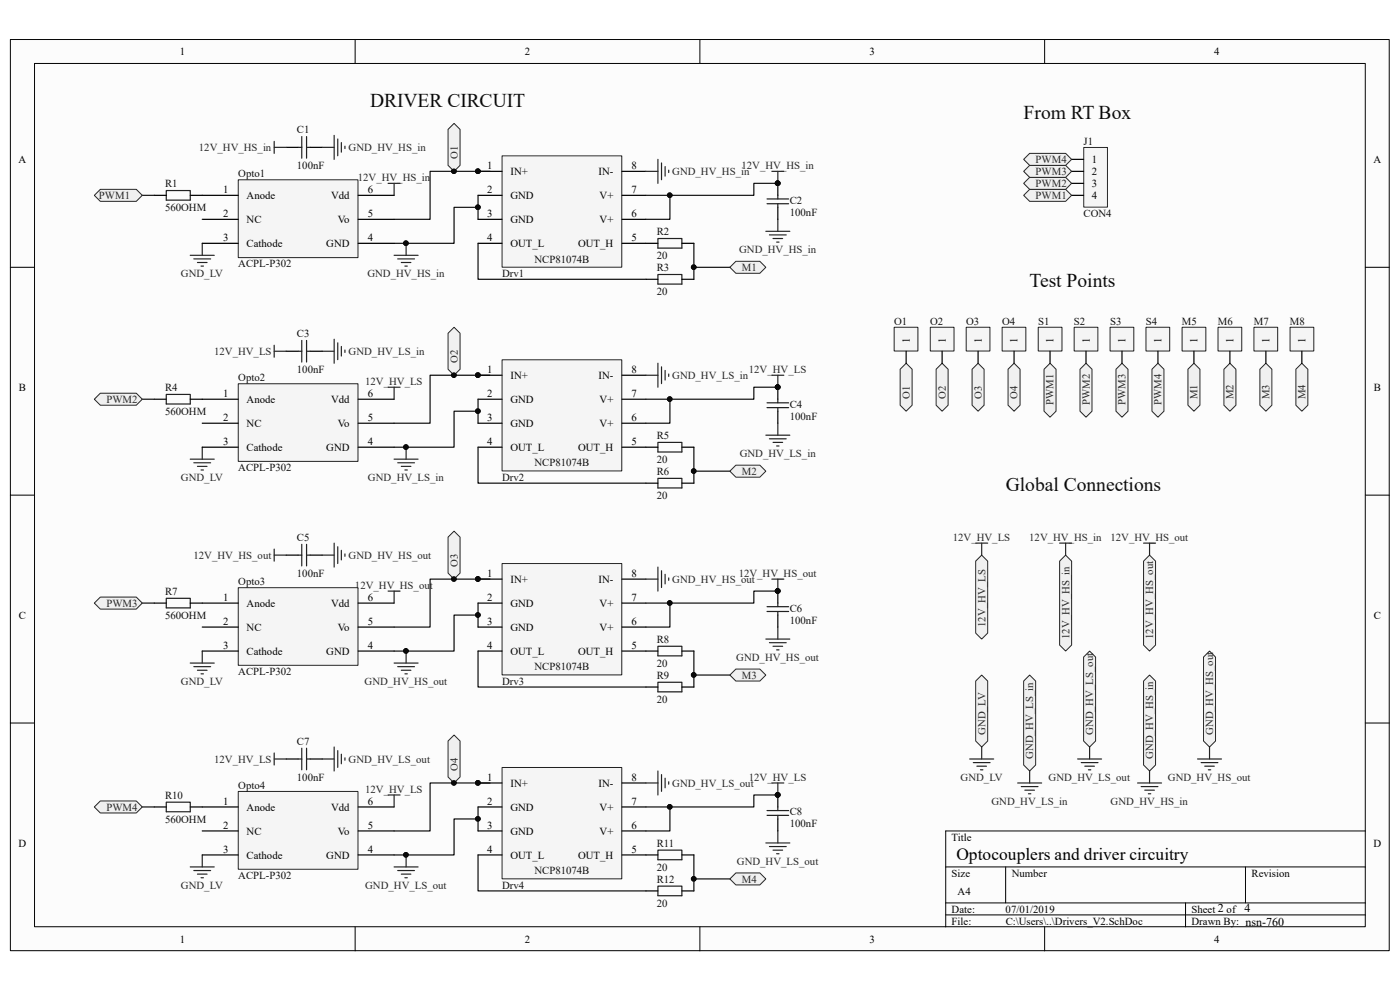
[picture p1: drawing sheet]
<svg xmlns="http://www.w3.org/2000/svg" width="297mm" height="210mm" viewBox="0 0 297 210" stroke-linecap="round" stroke-linejoin="round" font-family="sans-serif">
<path d="M2.2 8.4h292.5v193.3h-292.5z" fill="#fcfcfc"/>
<path d="M2.2 8.4h292.5v193.3h-292.5z" fill="none" stroke="#000" stroke-width=".21"/>
<path d="M7.4 13.5h282.2v183.1h-282.2z" fill="#fcfcfc"/>
<g fill="none" stroke="#000" stroke-width=".21">
<path d="M7.3 13.5h282.3v183.1h-282.3zM75.3 8.4v5.1M148.5 8.4v5.1M221.6 8.4v5.1M2.2 56.7h5.1M289.7 56.7h5.1M2.2 105h5.1M289.7 105h5.1M2.2 153.4h5.1M289.7 153.4h5.1M289.7 176.3h-89.1v20.3M75.3 196.6v5.1"/>
<path d="M148.5 196.6v5.1M200.6 183.9h89.1M200.6 191.5h89.1M200.6 194.1h89.1M213.4 183.9v7.6M221.6 196.6v5.1M251.5 191.5v5.1M264.2 183.9v7.6"/>
</g>
<path d="M106.6 33.1h25.3v23.6h-25.3z" fill="#f5f5f5"/>
<path d="M106.5 33.1h25.4v23.6h-25.4z" fill="none" stroke="#262626" stroke-width=".21"/>
<path d="M101.4 36.4h5.1M131.9 36.4h5.1M101.4 41.4h5.1M101.4 46.5h5.1M101.4 51.6h5.1M131.9 41.4h5.1M131.9 46.5h5.1M131.9 51.6h7.7M144.7 51.6h2.5" fill="none" stroke="#000" stroke-width=".25"/>
<g fill="#0e0e0e" stroke="#0e0e0e" stroke-width=".21">
<circle cx="101.4" cy="36.3" r=".49"/>
<circle cx="86.1" cy="51.6" r=".49"/>
<circle cx="142.1" cy="41.4" r=".49"/>
<circle cx="165" cy="38.9" r=".49"/>
<circle cx="147.2" cy="56.7" r=".49"/>
</g>
<path d="M82.3 38.9h2.6M83.6 38.9v2.5M83.6 54.2h5.1M84.4 54.9h3.5M85.1 55.7h2.1M85.9 56.4h.5M86.2 51.6v2.6" fill="none" stroke="#262626" stroke-width=".25"/>
<path d="M165 38.9h-5.1v2.5h-17.8M137 41.4h5.1v5.1h-5.1M147.2 56.7h7.6" fill="none" stroke="#0e0e0e" stroke-width=".25"/>
<path d="M139.6 50.6h5.1v2h-5.1z" fill="none" stroke="#1c1c1c" stroke-width=".25"/>
<path d="M154.8 56.7l1.3-1.3h5.1l1.3 1.3-1.3 1.3h-5.1z" fill-rule="evenodd" fill="#f0f0f0" stroke="#262626" stroke-width=".21"/>
<path d="M63.3 31.3h.7M64 29v4.6M65 31.3h.8M65 29v4.6M35.3 40.4h5.1v2.1h-5.1z" fill="none" stroke="#1c1c1c" stroke-width=".25"/>
<path d="M60.7 31.3h2.6M65.8 31.3h2.5M32.7 41.4h2.6M40.4 41.4h2.5" fill="none" stroke="#000" stroke-width=".25"/>
<g fill="none" stroke="#262626" stroke-width=".25">
<path d="M58.2 30v2.5M58.2 31.3h2.5M68.3 31.3h2.6M70.9 28.7v5.1M71.7 29.5v3.5M72.4 30.2v2.1M73.2 31v.5M137 36.4h2.6M139.6 33.8v5.1M140.3 34.6v3.5M141.1 35.3v2.1M141.9 36.1v.5"/>
<path d="M163.7 36.4h2.6M165 36.4v2.5M40.4 54.2h5.1M41.1 54.9h3.6M41.9 55.7h2M42.7 56.4h.5M42.9 51.6v2.6M162.5 49.1h5.1M163.2 49.8h3.6M164 50.6h2M164.8 51.4h.5M165 46.5v2.6"/>
</g>
<g fill="#0e0e0e" stroke="#0e0e0e" stroke-width=".21">
<circle cx="165" cy="38.9" r=".49"/>
<circle cx="96.3" cy="36.3" r=".49"/>
<circle cx="101.4" cy="36.3" r=".49"/>
<circle cx="147.2" cy="56.7" r=".49"/>
<circle cx="101.4" cy="44" r=".49"/>
<circle cx="86.1" cy="51.6" r=".49"/>
</g>
<path d="M104 36.4h-12.8v10.1h-7.6M30.2 41.4h2.5M101.4 51.6v7.6h35.6M101.4 41.4v2.6h-5.1v7.6h-12.7M101.4 44v2.5M147.2 51.6v7.6" fill="none" stroke="#0e0e0e" stroke-width=".25"/>
<path d="M106.6 76.4h25.3v23.5h-25.3z" fill="#f5f5f5"/>
<path d="M106.5 76.3h25.4v23.6h-25.4z" fill="none" stroke="#262626" stroke-width=".21"/>
<path d="M101.4 79.6h5.1M131.9 79.6h5.1M101.4 84.7h5.1M101.4 89.8h5.1M101.4 94.9h5.1M131.9 84.7h5.1M131.9 89.8h5.1M131.9 94.9h5.1" fill="none" stroke="#000" stroke-width=".25"/>
<g fill="#0e0e0e" stroke="#0e0e0e" stroke-width=".21">
<circle cx="101.4" cy="79.6" r=".49"/>
<circle cx="86.1" cy="94.8" r=".49"/>
<circle cx="142.1" cy="84.7" r=".49"/>
<circle cx="165" cy="82.1" r=".49"/>
<circle cx="147.2" cy="99.9" r=".49"/>
</g>
<path d="M82.3 82.1h2.6M83.6 82.1v2.6M83.6 97.4h5.1M84.4 98.2h3.5M85.1 98.9h2.1M85.9 99.7h.5M86.2 94.9v2.5" fill="none" stroke="#262626" stroke-width=".25"/>
<path d="M137 84.7h5.1v5.1h-5.1M147.2 100h7.6M165 82.1h-5.1v2.6h-17.8" fill="none" stroke="#0e0e0e" stroke-width=".25"/>
<path d="M154.8 100l1.3-1.3h5.1l1.3 1.3-1.3 1.2h-5.1z" fill-rule="evenodd" fill="#f0f0f0" stroke="#262626" stroke-width=".21"/>
<g fill="none" stroke="#262626" stroke-width=".25">
<path d="M58.2 73.2v2.6M58.2 74.5h2.5M68.3 74.5h2.6M70.9 72v5.1M71.7 72.7v3.6M72.4 73.5v2M73.2 74.3v.5M137 79.6h2.6M139.6 77.1v5M140.3 77.8v3.6M141.1 78.6v2M141.9 79.3v.6"/>
<path d="M163.7 79.6h2.6M165 79.6v2.5M40.4 97.4h5.1M41.1 98.2h3.6M41.9 98.9h2M42.7 99.7h.5M42.9 94.9v2.5M162.5 92.3h5.1M163.2 93.1h3.6M164 93.8h2M164.8 94.6h.5M165 89.8v2.5"/>
</g>
<g fill="#0e0e0e" stroke="#0e0e0e" stroke-width=".21">
<circle cx="165" cy="82.1" r=".49"/>
<circle cx="96.3" cy="79.6" r=".49"/>
<circle cx="101.4" cy="79.6" r=".49"/>
<circle cx="147.2" cy="99.9" r=".49"/>
</g>
<path d="M104 79.6h-12.8v10.2h-7.6M30.2 84.7h2.5M101.4 94.9v7.6h35.6M147.2 94.9v7.6" fill="none" stroke="#0e0e0e" stroke-width=".25"/>
<path d="M21.3 83.4h7.6l1.3 1.3-1.3 1.3h-7.6l-1.3-1.3z" fill-rule="evenodd" fill="#f0f0f0" stroke="#262626" stroke-width=".21"/>
<path d="M101.4 84.7v2.5h-5.1v7.7h-12.7M101.4 87.2v2.6" fill="none" stroke="#0e0e0e" stroke-width=".25"/>
<g fill="#0e0e0e" stroke="#0e0e0e" stroke-width=".21">
<circle cx="101.4" cy="87.2" r=".49"/>
<circle cx="86.1" cy="94.8" r=".49"/>
</g>
<path d="M106.6 119.6h25.3v23.6h-25.3z" fill="#f5f5f5"/>
<path d="M106.5 119.5h25.4v23.7h-25.4z" fill="none" stroke="#262626" stroke-width=".21"/>
<path d="M101.4 122.9h5.1M101.4 127.9h5.1M101.4 133h5.1M101.4 138.1h5.1M131.9 122.9h5.1M131.9 127.9h5.1M131.9 133h5.1M131.9 138.1h5.1" fill="none" stroke="#000" stroke-width=".25"/>
<g fill="#0e0e0e" stroke="#0e0e0e" stroke-width=".21">
<circle cx="101.4" cy="122.8" r=".49"/>
<circle cx="86.1" cy="138.1" r=".49"/>
<circle cx="142.1" cy="127.9" r=".49"/>
<circle cx="165" cy="125.4" r=".49"/>
<circle cx="147.2" cy="143.2" r=".49"/>
</g>
<path d="M82.3 125.4h2.6M83.6 125.4v2.5M86.2 138.1v2.6M83.6 140.7h5.1M84.4 141.4h3.5M85.1 142.2h2.1M85.9 142.9h.5" fill="none" stroke="#262626" stroke-width=".25"/>
<path d="M137 127.9h5.1v5.1h-5.1M165 125.4h-5.1v2.5h-17.8M147.2 143.2h7.6" fill="none" stroke="#0e0e0e" stroke-width=".25"/>
<path d="M154.8 143.2l1.3-1.3h5.1l1.3 1.3-1.3 1.3h-5.1z" fill-rule="evenodd" fill="#f0f0f0" stroke="#262626" stroke-width=".21"/>
<g fill="none" stroke="#262626" stroke-width=".25">
<path d="M58.2 116.5v2.5M58.2 117.8h2.5M68.3 117.8h2.6M70.9 115.2v5.1M71.7 116v3.5M72.4 116.7v2.1M73.2 117.5v.5M42.9 138.1v2.6M137 122.9h2.6M139.6 120.3v5.1M140.3 121.1v3.5M141.1 121.8v2.1"/>
<path d="M141.9 122.6v.5M162.5 135.6h5.1M163.2 136.3h3.6M163.7 122.9h2.6M164 137.1h2M164.8 137.9h.5M165 122.9v2.5M165 133v2.6M40.4 140.7h5.1M41.1 141.4h3.6M41.9 142.2h2M42.7 142.9h.5"/>
</g>
<g fill="#0e0e0e" stroke="#0e0e0e" stroke-width=".21">
<circle cx="165" cy="125.4" r=".49"/>
<circle cx="96.3" cy="122.8" r=".49"/>
<circle cx="101.4" cy="122.8" r=".49"/>
<circle cx="147.2" cy="143.2" r=".49"/>
</g>
<path d="M30.2 127.9h2.5M101.4 138.1v7.6h35.6M104 122.9h-12.8v10.1h-7.6M147.2 138.1v7.6" fill="none" stroke="#0e0e0e" stroke-width=".25"/>
<path d="M21.3 126.7h7.6l1.3 1.2-1.3 1.3h-7.6l-1.3-1.3z" fill-rule="evenodd" fill="#f0f0f0" stroke="#262626" stroke-width=".21"/>
<path d="M101.4 127.9v2.6h-5.1v7.6h-12.7M101.4 130.5v2.5" fill="none" stroke="#0e0e0e" stroke-width=".25"/>
<g fill="#0e0e0e" stroke="#0e0e0e" stroke-width=".21">
<circle cx="101.4" cy="130.5" r=".49"/>
<circle cx="86.1" cy="138.1" r=".49"/>
</g>
<path d="M106.6 162.9h25.3v23.5h-25.3z" fill="#f5f5f5"/>
<path d="M106.5 162.8h25.4v23.6h-25.4z" fill="none" stroke="#262626" stroke-width=".21"/>
<path d="M101.4 166.1h5.1M101.4 171.2h5.1M101.4 176.3h5.1M131.9 166.1h5.1M131.9 171.2h5.1M131.9 176.3h5.1M101.4 181.4h5.1M131.9 181.4h5.1" fill="none" stroke="#000" stroke-width=".25"/>
<g fill="#0e0e0e" stroke="#0e0e0e" stroke-width=".21">
<circle cx="101.4" cy="166.1" r=".49"/>
<circle cx="86.1" cy="181.3" r=".49"/>
<circle cx="142.1" cy="171.2" r=".49"/>
<circle cx="165" cy="168.6" r=".49"/>
<circle cx="147.2" cy="186.4" r=".49"/>
</g>
<path d="M82.3 168.6h2.6M83.6 168.6v2.6M83.6 183.9h5.1M84.4 184.7h3.5M85.1 185.4h2.1M85.9 186.2h.5M86.2 181.4v2.5" fill="none" stroke="#262626" stroke-width=".25"/>
<path d="M137 171.2h5.1v5.1h-5.1M165 168.6h-5.1v2.6h-17.8M147.2 186.5h7.6" fill="none" stroke="#0e0e0e" stroke-width=".25"/>
<path d="M154.8 186.5l1.3-1.3h5.1l1.3 1.3-1.3 1.2h-5.1z" fill-rule="evenodd" fill="#f0f0f0" stroke="#262626" stroke-width=".21"/>
<g fill="none" stroke="#262626" stroke-width=".25">
<path d="M58.2 159.7v2.6M70.9 158.5v5.1M71.7 159.2v3.6M72.4 160v2M58.2 161h2.5M68.3 161h2.6M73.2 160.8v.5M137 166.1h2.6M139.6 163.6v5M140.3 164.3v3.6M141.1 165.1v2M141.9 165.8v.6"/>
<path d="M162.5 178.8h5.1M163.2 179.6h3.6M163.7 166.1h2.6M165 166.1v2.5M165 176.3v2.5M40.4 183.9h5.1M41.1 184.7h3.6M41.9 185.4h2M42.7 186.2h.5M42.9 181.4v2.5M164 180.3h2M164.8 181.1h.5"/>
</g>
<g fill="#0e0e0e" stroke="#0e0e0e" stroke-width=".21">
<circle cx="165" cy="168.6" r=".49"/>
<circle cx="96.3" cy="166.1" r=".49"/>
<circle cx="101.4" cy="166.1" r=".49"/>
<circle cx="147.2" cy="186.4" r=".49"/>
</g>
<path d="M30.2 171.2h2.5M104 166.1h-12.8v10.2h-7.6M101.4 181.4v7.6h35.6M147.2 181.4v7.6" fill="none" stroke="#0e0e0e" stroke-width=".25"/>
<path d="M20 171.2l1.3-1.3h7.6l1.3 1.3-1.3 1.3h-7.6z" fill-rule="evenodd" fill="#f0f0f0" stroke="#262626" stroke-width=".21"/>
<g fill="none" stroke="#262626" stroke-width=".25">
<path d="M208.3 158.5v2.5M231.2 158.5v2.5M256.6 158.5v2.5M205.7 161h5.1M206.5 161.8h3.5M207.2 162.5h2.1M208 163.3h.5M215.9 166.1h5.1M216.7 166.9h3.5M217.4 167.6h2.1M218.2 168.4h.5M218.4 163.6v2.5"/>
<path d="M228.6 161h5.1M229.4 161.8h3.5M230.1 162.5h2.1M230.9 163.3h.5M241.3 166.1h5.1M242.1 166.9h3.6M242.9 167.6h2M243.6 168.4h.5M243.9 163.6v2.5M254.1 161h5M254.8 161.8h3.6M255.6 162.5h2"/>
<path d="M256.3 163.3h.6"/>
</g>
<g fill="#f0f0f0" stroke="#262626" stroke-width=".21">
<path d="M207 144.5l1.3-1.3 1.2 1.3v12.7l-1.2 1.3-1.3-1.3z" fill-rule="evenodd"/>
<path d="M217.2 144.5l1.2-1.3 1.3 1.3v17.8l-1.3 1.3-1.2-1.3z" fill-rule="evenodd"/>
<path d="M229.9 139.4l1.3-1.3 1.2 1.3v17.8l-1.2 1.3-1.3-1.3z" fill-rule="evenodd"/>
<path d="M242.6 144.5l1.3-1.3 1.3 1.3v17.8l-1.3 1.3-1.3-1.3z" fill-rule="evenodd"/>
<path d="M255.3 139.4l1.3-1.3 1.3 1.3v17.8l-1.3 1.3-1.3-1.3z" fill-rule="evenodd"/>
</g>
<path d="M207 115.2h2.5M208.3 115.2v2.6M224.8 115.2h2.5M226.1 115.2v2.6M242.6 115.2h2.6M243.9 115.2v2.6" fill="none" stroke="#262626" stroke-width=".25"/>
<g fill="#f0f0f0" stroke="#262626" stroke-width=".21">
<path d="M207 119l1.3-1.2 1.2 1.2v15.3l-1.2 1.3-1.3-1.3z" fill-rule="evenodd"/>
<path d="M224.8 119l1.3-1.2 1.2 1.2v17.8l-1.2 1.3-1.3-1.3z" fill-rule="evenodd"/>
<path d="M242.6 119l1.3-1.2 1.3 1.2v17.8l-1.3 1.3-1.3-1.3z" fill-rule="evenodd"/>
<path d="M221.5 78.3l1.3-1.2 1.2 1.2v8.9l-1.2 1.3-1.3-1.3z" fill-rule="evenodd"/>
<path d="M229.1 78.3l1.3-1.2 1.3 1.2v8.9l-1.3 1.3-1.3-1.3z" fill-rule="evenodd"/>
<path d="M236.8 78.3l1.2-1.2 1.3 1.2v8.9l-1.3 1.3-1.2-1.3z" fill-rule="evenodd"/>
<path d="M245.7 77.1l1.2 1.2v8.9l-1.2 1.3-1.3-1.3v-8.9z" fill-rule="evenodd"/>
<path d="M253.3 77.1l1.3 1.2v7.7l-1.3 1.2-1.3-1.2v-7.7z" fill-rule="evenodd"/>
<path d="M260.9 77.1l1.3 1.2v7.7l-1.3 1.2-1.2-1.2v-7.7z" fill-rule="evenodd"/>
<path d="M267.3 78.3l1.3-1.2 1.2 1.2v7.7l-1.2 1.2-1.3-1.2z" fill-rule="evenodd"/>
<path d="M276.2 77.1l1.3 1.2v7.7l-1.3 1.2-1.3-1.2v-7.7z" fill-rule="evenodd"/>
</g>
<path d="M230 31.3h4.9v12.6h-4.9z" fill="#f5f5f5"/>
<path d="M229.9 31.3h5v12.6h-5z" fill="none" stroke="#262626" stroke-width=".21"/>
<path d="M227.3 33.8h2.6M227.3 36.4h2.6M227.3 38.9h2.6M227.3 41.4h2.6" fill="none" stroke="#000" stroke-width=".25"/>
<g fill="#f0f0f0" stroke="#262626" stroke-width=".21">
<path d="M217.2 41.4l1.2-1.2h7.7l1.2 1.2-1.2 1.3h-7.7z" fill-rule="evenodd"/>
<path d="M217.2 38.9l1.2-1.3h7.7l1.2 1.3-1.2 1.3h-7.7z" fill-rule="evenodd"/>
<path d="M217.2 36.4l1.2-1.3h7.7l1.2 1.3-1.2 1.2h-7.7z" fill-rule="evenodd"/>
<path d="M217.2 33.8l1.2-1.3h7.7l1.2 1.3-1.2 1.3h-7.7z" fill-rule="evenodd"/>
<path d="M20 41.4l1.3-1.2h7.6l1.3 1.2-1.3 1.3h-7.6z" fill-rule="evenodd"/>
</g>
<path d="M220.3 69.5h5v5h-5z" fill="#f5f5f5"/>
<path d="M220.3 69.4h5v5.1h-5z" fill="none" stroke="#262626" stroke-width=".21"/>
<path d="M222.8 74.5v2.6" fill="none" stroke="#000" stroke-width=".25"/>
<path d="M227.9 69.5h5v5h-5z" fill="#f5f5f5"/>
<path d="M227.9 69.4h5v5.1h-5z" fill="none" stroke="#262626" stroke-width=".21"/>
<path d="M230.4 74.5v2.6" fill="none" stroke="#000" stroke-width=".25"/>
<path d="M235.5 69.5h5v5h-5z" fill="#f5f5f5"/>
<path d="M235.5 69.4h5v5.1h-5z" fill="none" stroke="#262626" stroke-width=".21"/>
<path d="M238 74.5v2.6" fill="none" stroke="#000" stroke-width=".25"/>
<path d="M243.2 69.5h5v5h-5z" fill="#f5f5f5"/>
<path d="M243.1 69.4h5.1v5.1h-5.1z" fill="none" stroke="#262626" stroke-width=".21"/>
<path d="M245.7 74.5v2.6" fill="none" stroke="#000" stroke-width=".25"/>
<path d="M250.8 69.5h5v5h-5z" fill="#f5f5f5"/>
<path d="M250.8 69.4h5v5.1h-5z" fill="none" stroke="#262626" stroke-width=".21"/>
<path d="M253.3 74.5v2.6" fill="none" stroke="#000" stroke-width=".25"/>
<path d="M258.4 69.5h5v5h-5z" fill="#f5f5f5"/>
<path d="M258.4 69.4h5v5.1h-5z" fill="none" stroke="#262626" stroke-width=".21"/>
<path d="M260.9 74.5v2.6" fill="none" stroke="#000" stroke-width=".25"/>
<path d="M266.1 69.5h5v5h-5z" fill="#f5f5f5"/>
<path d="M266 69.4h5.1v5.1h-5.1z" fill="none" stroke="#262626" stroke-width=".21"/>
<path d="M268.6 74.5v2.6" fill="none" stroke="#000" stroke-width=".25"/>
<path d="M273.7 69.5h5v5h-5z" fill="#f5f5f5"/>
<path d="M273.7 69.4h5v5.1h-5z" fill="none" stroke="#262626" stroke-width=".21"/>
<g fill="none" stroke="#000" stroke-width=".25">
<path d="M137 59.2h2.6M144.7 59.2h2.5M276.2 74.5v2.6M32.7 84.7h2.6M40.4 84.7h2.5M137 94.9h2.6M144.7 94.9h2.5M137 102.5h2.6M144.7 102.5h2.5M32.7 127.9h2.6M40.4 127.9h2.5M137 138.1h2.6"/>
<path d="M144.7 138.1h2.5M137 145.7h2.6M144.7 145.7h2.5M32.7 171.2h2.6M40.4 171.2h2.5M137 181.4h2.6M137 189h2.6M144.7 181.4h2.5M144.7 189h2.5"/>
</g>
<path d="M139.6 58.2h5.1v2.1h-5.1zM35.3 83.7h5.1v2h-5.1zM139.6 93.8h5.1v2.1h-5.1zM139.6 101.5h5.1v2h-5.1zM35.3 126.9h5.1v2.1h-5.1zM139.6 137.1h5.1v2h-5.1zM139.6 144.7h5.1v2.1h-5.1zM35.3 170.2h5.1v2h-5.1zM139.6 180.3h5.1v2.1h-5.1zM139.6 188h5.1v2h-5.1z" fill="none" stroke="#1c1c1c" stroke-width=".25"/>
<path d="M101.4 176.3v-2.6h-5.1v7.7h-12.7M101.4 171.2v2.5" fill="none" stroke="#0e0e0e" stroke-width=".25"/>
<g fill="#0e0e0e" stroke="#0e0e0e" stroke-width=".21">
<circle cx="86.1" cy="181.3" r=".49"/>
<circle cx="101.4" cy="173.7" r=".49"/>
</g>
<g fill="#f0f0f0" stroke="#262626" stroke-width=".21">
<path d="M191 78.3l1.2-1.2 1.3 1.2v7.7l-1.3 1.2-1.2-1.2z" fill-rule="evenodd"/>
<path d="M198.6 78.3l1.3-1.2 1.2 1.2v7.7l-1.2 1.2-1.3-1.2z" fill-rule="evenodd"/>
<path d="M206.2 78.3l1.3-1.2 1.3 1.2v7.7l-1.3 1.2-1.3-1.2z" fill-rule="evenodd"/>
<path d="M213.9 78.3l1.2-1.2 1.3 1.2v7.7l-1.3 1.2-1.2-1.2z" fill-rule="evenodd"/>
</g>
<path d="M189.7 69.5h5v5h-5z" fill="#f5f5f5"/>
<path d="M189.7 69.4h5v5.1h-5z" fill="none" stroke="#262626" stroke-width=".21"/>
<path d="M192.2 74.5v2.6" fill="none" stroke="#000" stroke-width=".25"/>
<path d="M197.4 69.5h5v5h-5z" fill="#f5f5f5"/>
<path d="M197.4 69.4h5v5.1h-5z" fill="none" stroke="#262626" stroke-width=".21"/>
<path d="M199.9 74.5v2.6" fill="none" stroke="#000" stroke-width=".25"/>
<path d="M205 69.5h5v5h-5z" fill="#f5f5f5"/>
<path d="M205 69.4h5v5.1h-5z" fill="none" stroke="#262626" stroke-width=".21"/>
<path d="M207.5 74.5v2.6" fill="none" stroke="#000" stroke-width=".25"/>
<path d="M212.6 69.5h5v5h-5z" fill="#f5f5f5"/>
<path d="M212.6 69.4h5v5.1h-5z" fill="none" stroke="#262626" stroke-width=".21"/>
<path d="M215.1 74.5v2.6" fill="none" stroke="#000" stroke-width=".25"/>
<path d="M95.1 27.4l1.2-1.2 1.3 1.2v7.7l-1.3 1.3-1.2-1.3z" fill-rule="evenodd" fill="#f0f0f0" stroke="#262626" stroke-width=".21"/>
<circle cx="96.3" cy="36.3" r=".49" fill="#0e0e0e" stroke="#0e0e0e" stroke-width=".21"/>
<path d="M95.1 70.7l1.2-1.3 1.3 1.3v7.6l-1.3 1.3-1.2-1.3z" fill-rule="evenodd" fill="#f0f0f0" stroke="#262626" stroke-width=".21"/>
<circle cx="96.3" cy="79.6" r=".49" fill="#0e0e0e" stroke="#0e0e0e" stroke-width=".21"/>
<path d="M96.3 112.7l1.3 1.2v7.7l-1.3 1.3-1.2-1.3v-7.7z" fill-rule="evenodd" fill="#f0f0f0" stroke="#262626" stroke-width=".21"/>
<circle cx="96.3" cy="122.8" r=".49" fill="#0e0e0e" stroke="#0e0e0e" stroke-width=".21"/>
<path d="M95.1 157.2l1.2-1.3 1.3 1.3v7.6l-1.3 1.3-1.2-1.3z" fill-rule="evenodd" fill="#f0f0f0" stroke="#262626" stroke-width=".21"/>
<g fill="#0e0e0e" stroke="#0e0e0e" stroke-width=".21">
<circle cx="96.3" cy="166.1" r=".49"/>
<circle cx="165" cy="38.9" r=".49"/>
<circle cx="165" cy="82.1" r=".49"/>
<circle cx="165" cy="125.4" r=".49"/>
<circle cx="165" cy="168.6" r=".49"/>
</g>
<g fill="none" stroke="#000" stroke-width=".25">
<path d="M165 38.9v2.5M165 44v2.5M60.7 74.5h2.6M65.8 74.5h2.5M165 82.1v2.6M165 87.2v2.6M60.7 117.8h2.6M65.8 117.8h2.5M165 125.4v2.5M165 130.5v2.5M60.7 161h2.6M65.8 161h2.5"/>
<path d="M165 168.6v2.6M165 173.7v2.6"/>
</g>
<g fill="none" stroke="#1c1c1c" stroke-width=".25">
<path d="M162.7 43.2h4.6M162.7 42.2h4.6M165 41.4v.8M165 43.2v.8M63.3 74.5h.7M64 72.2v4.6M65 74.5h.8M65 72.2v4.6M162.7 86.5h4.6M162.7 85.5h4.6M165 84.7v.8M165 86.5v.7"/>
<path d="M63.3 117.8h.7M64 115.5v4.6M65 115.5v4.6M65 117.8h.8M162.7 129.7h4.6M162.7 128.7h4.6M165 127.9v.8M165 129.7v.8M64 158.7v4.6M65 158.7v4.6M63.3 161h.7M65 161h.8"/>
<path d="M162.7 173h4.6M162.7 172h4.6M165 171.2v.8M165 173v.7"/>
</g>
<path d="M50.6 38.2h25.3v16.5h-25.3z" fill="#f5f5f5"/>
<path d="M50.5 38.1h25.4v16.6h-25.4z" fill="none" stroke="#262626" stroke-width=".21"/>
<path d="M42.9 41.4h7.6M42.9 46.5h7.6M42.9 51.6h7.6M76 41.4h7.6M76 46.5h7.6M76 51.6h7.6" fill="none" stroke="#000" stroke-width=".25"/>
<path d="M50.6 81.4h25.3v16.5h-25.3z" fill="#f5f5f5"/>
<path d="M50.5 81.4h25.4v16.5h-25.4z" fill="none" stroke="#262626" stroke-width=".21"/>
<path d="M42.9 84.7h7.6M42.9 89.8h7.6M42.9 94.9h7.6M76 84.7h7.6M76 89.8h7.6M76 94.9h7.6" fill="none" stroke="#000" stroke-width=".25"/>
<path d="M50.6 124.7h25.3v16.4h-25.3z" fill="#f5f5f5"/>
<path d="M50.5 124.7h25.4v16.4h-25.4z" fill="none" stroke="#262626" stroke-width=".21"/>
<path d="M42.9 127.9h7.6M42.9 133h7.6M42.9 138.1h7.6M76 127.9h7.6M76 133h7.6M76 138.1h7.6" fill="none" stroke="#000" stroke-width=".25"/>
<path d="M50.6 167.9h25.3v16.5h-25.3z" fill="#f5f5f5"/>
<path d="M50.5 167.9h25.4v16.5h-25.4z" fill="none" stroke="#262626" stroke-width=".21"/>
<path d="M42.9 171.2h7.6M42.9 176.3h7.6M76 171.2h7.6M76 176.3h7.6M42.9 181.4h7.6M76 181.4h7.6" fill="none" stroke="#000" stroke-width=".25"/>
<g font-size="4.1" fill="#0e0e0e">
<text x="78.5" y="22.7">DRIVER CIRCUIT</text>
<text x="217.2" y="25.3">From RT Box</text>
<text x="218.4" y="60.9">Test Points</text>
<text x="213.4" y="104.1">Global Connections</text>
</g>
<text font-size="3.7" x="202.9" y="182.4">Optocouplers and driver circuitry</text>
<g font-size="2.3">
<text x="38.2" y="11.7">1</text>
<text x="111.3" y="11.7">2</text>
<text x="184.5" y="11.7">3</text>
<text x="257.6" y="11.7">4</text>
<text x="3.9" y="34.6">A</text>
<text x="103.3" y="35.9">1</text>
<text x="134" y="35.9">8</text>
<text x="231.6" y="34.6">1</text>
<text x="291.4" y="34.6">A</text>
<text x="47.4" y="40.9">1</text>
<text x="78" y="40.9">6</text>
<text x="103.3" y="40.9">2</text>
<text x="108.3" y="37.1">IN+</text>
<text x="127" y="37.1">IN-</text>
<text x="134" y="40.9">7</text>
<text x="231.6" y="37.1">2</text>
<text x="231.6" y="39.7">3</text>
<text x="47.4" y="46">2</text>
<text x="52.3" y="42.2">Anode</text>
<text x="52.3" y="47.3">NC</text>
<text x="70.2" y="42.2">Vdd</text>
<text x="71.7" y="47.3">Vo</text>
<text x="78" y="46">5</text>
<text x="103.3" y="46">3</text>
<text x="108.3" y="42.2">GND</text>
<text x="108.3" y="47.3">GND</text>
<text x="127.2" y="47.3">V+</text>
<text x="127.2" y="42.2">V+</text>
<text x="134" y="46">6</text>
<text x="231.6" y="42.2">4</text>
<text x="47.4" y="51.1">3</text>
<text x="52.3" y="52.4">Cathode</text>
<text x="69.2" y="52.4">GND</text>
<text x="78" y="51.1">4</text>
<text x="103.3" y="51.1">4</text>
<text x="108.3" y="52.4">OUT_L</text>
<text x="122.6" y="52.4">OUT_H</text>
<text x="134" y="51.1">5</text>
<text x="193" y="72.7" transform="rotate(-90 193 72.7)">1</text>
<text x="200.7" y="72.7" transform="rotate(-90 200.7 72.7)">1</text>
<text x="208.3" y="72.7" transform="rotate(-90 208.3 72.7)">1</text>
<text x="215.9" y="72.7" transform="rotate(-90 215.9 72.7)">1</text>
<text x="223.5" y="72.7" transform="rotate(-90 223.5 72.7)">1</text>
<text x="231.2" y="72.7" transform="rotate(-90 231.2 72.7)">1</text>
<text x="238.8" y="72.7" transform="rotate(-90 238.8 72.7)">1</text>
<text x="246.4" y="72.7" transform="rotate(-90 246.4 72.7)">1</text>
<text x="254.1" y="72.7" transform="rotate(-90 254.1 72.7)">1</text>
<text x="261.7" y="72.7" transform="rotate(-90 261.7 72.7)">1</text>
<text x="269.3" y="72.7" transform="rotate(-90 269.3 72.7)">1</text>
<text x="276.9" y="72.7" transform="rotate(-90 276.9 72.7)">1</text>
<text x="4" y="82.9">B</text>
<text x="103.3" y="79.1">1</text>
<text x="108.3" y="80.4">IN+</text>
<text x="127" y="80.4">IN-</text>
<text x="134" y="79.1">8</text>
<text x="291.5" y="82.9">B</text>
<text x="47.4" y="84.2">1</text>
<text x="47.4" y="89.3">2</text>
<text x="52.3" y="85.5">Anode</text>
<text x="70.2" y="85.5">Vdd</text>
<text x="78" y="89.3">5</text>
<text x="78" y="84.2">6</text>
<text x="103.3" y="84.2">2</text>
<text x="103.3" y="89.3">3</text>
<text x="108.3" y="85.5">GND</text>
<text x="127.2" y="85.5">V+</text>
<text x="134" y="89.3">6</text>
<text x="134" y="84.2">7</text>
<text x="47.4" y="94.4">3</text>
<text x="52.3" y="90.6">NC</text>
<text x="52.3" y="95.6">Cathode</text>
<text x="69.2" y="95.6">GND</text>
<text x="71.7" y="90.6">Vo</text>
<text x="78" y="94.4">4</text>
<text x="103.3" y="94.4">4</text>
<text x="108.3" y="90.6">GND</text>
<text x="108.3" y="95.6">OUT_L</text>
<text x="122.6" y="95.6">OUT_H</text>
<text x="127.2" y="90.6">V+</text>
<text x="134" y="94.4">5</text>
<text x="103.3" y="122.3">1</text>
<text x="108.3" y="123.6">IN+</text>
<text x="127" y="123.6">IN-</text>
<text x="134" y="122.3">8</text>
<text x="4" y="131.3">C</text>
<text x="47.4" y="127.4">1</text>
<text x="52.3" y="128.7">Anode</text>
<text x="70.2" y="128.7">Vdd</text>
<text x="78" y="127.4">6</text>
<text x="103.3" y="127.4">2</text>
<text x="108.3" y="128.7">GND</text>
<text x="127.2" y="128.7">V+</text>
<text x="134" y="127.4">7</text>
<text x="291.5" y="131.3">C</text>
<text x="47.4" y="132.5">2</text>
<text x="47.4" y="137.6">3</text>
<text x="52.3" y="133.8">NC</text>
<text x="71.7" y="133.8">Vo</text>
<text x="78" y="137.6">4</text>
<text x="78" y="132.5">5</text>
<text x="103.3" y="132.5">3</text>
<text x="103.3" y="137.6">4</text>
<text x="108.3" y="133.8">GND</text>
<text x="127.2" y="133.8">V+</text>
<text x="134" y="137.6">5</text>
<text x="134" y="132.5">6</text>
<text x="52.3" y="138.9">Cathode</text>
<text x="69.2" y="138.9">GND</text>
<text x="108.3" y="138.9">OUT_L</text>
<text x="122.6" y="138.9">OUT_H</text>
<text x="103.3" y="165.6">1</text>
<text x="108.3" y="166.9">IN+</text>
<text x="127" y="166.9">IN-</text>
<text x="134" y="165.6">8</text>
<text x="47.4" y="170.7">1</text>
<text x="52.3" y="172">Anode</text>
<text x="70.2" y="172">Vdd</text>
<text x="78" y="170.7">6</text>
<text x="103.3" y="170.7">2</text>
<text x="108.3" y="172">GND</text>
<text x="127.2" y="172">V+</text>
<text x="134" y="170.7">7</text>
<text x="3.9" y="179.6">D</text>
<text x="47.4" y="175.8">2</text>
<text x="52.3" y="177">NC</text>
<text x="71.7" y="177">Vo</text>
<text x="78" y="175.8">5</text>
<text x="103.3" y="175.8">3</text>
<text x="108.3" y="177">GND</text>
<text x="127.2" y="177">V+</text>
<text x="134" y="175.8">6</text>
<text x="201.9" y="178.3">Title</text>
<text x="291.4" y="179.6">D</text>
<text x="47.4" y="180.8">3</text>
<text x="52.3" y="182.2">Cathode</text>
<text x="69.2" y="182.2">GND</text>
<text x="78" y="180.8">4</text>
<text x="103.3" y="180.8">4</text>
<text x="108.3" y="182.2">OUT_L</text>
<text x="122.6" y="182.2">OUT_H</text>
<text x="134" y="180.8">5</text>
<text x="201.9" y="186">Size</text>
<text x="214.6" y="186">Number</text>
<text x="265.5" y="186">Revision</text>
<text x="203.2" y="189.8">A4</text>
<text x="201.9" y="193.6">Date:</text>
<text x="201.9" y="196.1">File:</text>
<text x="213.3" y="193.6">07/01/2019</text>
<text x="213.4" y="196.1">C:\Users\..\Drivers_V2.SchDoc</text>
<text x="252.8" y="196.1">Drawn By: nsn-760</text>
<text x="252.8" y="193.6">Sheet 2 of 4</text>
<text x="38.2" y="199.9">1</text>
<text x="111.3" y="199.9">2</text>
<text x="184.5" y="199.9">3</text>
<text x="257.6" y="199.9">4</text>
</g>
<g font-size="2.3" fill="#0e0e0e">
<text x="63" y="28.2">C1</text>
<text x="63" y="35.9">100nF</text>
<text x="229.9" y="30.8">J1</text>
<text x="35" y="39.7">R1</text>
<text x="50.5" y="37.6">Opto1</text>
<text x="35" y="44.7">560OHM</text>
<text x="167.6" y="43.2">C2</text>
<text x="167.6" y="45.8">100nF</text>
<text x="229.9" y="46">CON4</text>
<text x="139.3" y="49.8">R2</text>
<text x="50.5" y="56.7">ACPL-P302</text>
<text x="106.5" y="58.8">Drv1</text>
<text x="113.4" y="55.7">NCP81074B</text>
<text x="139.3" y="54.9">20</text>
<text x="139.3" y="57.5">R3</text>
<text x="139.3" y="62.6">20</text>
<text x="63" y="71.5">C3</text>
<text x="189.7" y="68.9">O1</text>
<text x="197.3" y="68.9">O2</text>
<text x="205" y="68.9">O3</text>
<text x="212.6" y="68.9">O4</text>
<text x="220.2" y="68.9">S1</text>
<text x="227.8" y="68.9">S2</text>
<text x="235.5" y="68.9">S3</text>
<text x="243.1" y="68.9">S4</text>
<text x="250.7" y="68.9">M5</text>
<text x="258.4" y="68.9">M6</text>
<text x="266" y="68.9">M7</text>
<text x="273.6" y="68.9">M8</text>
<text x="35" y="82.9">R4</text>
<text x="50.5" y="80.9">Opto2</text>
<text x="63" y="79.1">100nF</text>
<text x="35" y="88">560OHM</text>
<text x="167.6" y="86.5">C4</text>
<text x="167.6" y="89">100nF</text>
<text x="139.3" y="93.1">R5</text>
<text x="50.5" y="99.9">ACPL-P302</text>
<text x="106.5" y="102">Drv2</text>
<text x="113.4" y="98.9">NCP81074B</text>
<text x="139.3" y="98.2">20</text>
<text x="139.3" y="100.7">R6</text>
<text x="139.3" y="105.8">20</text>
<text x="63" y="114.7">C5</text>
<text x="50.5" y="124.1">Opto3</text>
<text x="63" y="122.3">100nF</text>
<text x="35" y="126.2">R7</text>
<text x="35" y="131.3">560OHM</text>
<text x="167.6" y="129.8">C6</text>
<text x="139.3" y="136.4">R8</text>
<text x="167.6" y="132.3">100nF</text>
<text x="50.5" y="143.2">ACPL-P302</text>
<text x="113.4" y="142.2">NCP81074B</text>
<text x="139.3" y="141.4">20</text>
<text x="139.3" y="144">R9</text>
<text x="106.5" y="145.2">Drv3</text>
<text x="139.3" y="149.1">20</text>
<text x="63" y="158">C7</text>
<text x="50.5" y="167.4">Opto4</text>
<text x="63" y="165.6">100nF</text>
<text x="35" y="169.4">R10</text>
<text x="167.6" y="173">C8</text>
<text x="35" y="174.5">560OHM</text>
<text x="139.3" y="179.6">R11</text>
<text x="167.6" y="175.5">100nF</text>
<text x="113.4" y="185.5">NCP81074B</text>
<text x="139.3" y="184.7">20</text>
<text x="50.5" y="186.5">ACPL-P302</text>
<text x="106.5" y="188.5">Drv4</text>
<text x="139.3" y="187.2">R12</text>
<text x="139.3" y="192.3">20</text>
</g>
<g font-size="2.3" fill="#262626">
<text x="42.2" y="32">12V_HV_HS_in</text>
<text x="74" y="32">GND_HV_HS_in</text>
<text x="97.1" y="33.8" transform="rotate(-90 97.1 33.8)">O1</text>
<text x="157.3" y="35.9">12V_HV_HS_in</text>
<text x="219.7" y="34.6">PWM4</text>
<text x="75.9" y="38.4">12V_HV_HS_in</text>
<text x="142.6" y="37.1">GND_HV_HS_in</text>
<text x="219.7" y="39.7">PWM2</text>
<text x="219.7" y="37.1">PWM3</text>
<text x="21" y="42.2">PWM1</text>
<text x="219.7" y="42.2">PWM1</text>
<text x="156.8" y="53.7">GND_HV_HS_in</text>
<text x="38.4" y="58.8">GND_LV</text>
<text x="77.9" y="58.8">GND_HV_HS_in</text>
<text x="157.4" y="57.5">M1</text>
<text x="45.4" y="75.3">12V_HV_LS</text>
<text x="74" y="75.3">GND_HV_LS_in</text>
<text x="97.1" y="77" transform="rotate(-90 97.1 77)">O2</text>
<text x="77.5" y="81.7">12V_HV_LS</text>
<text x="142.6" y="80.4">GND_HV_LS_in</text>
<text x="158.9" y="79.1">12V_HV_LS</text>
<text x="22.6" y="85.5">PWM2</text>
<text x="193" y="84.7" transform="rotate(-90 193 84.7)">O1</text>
<text x="200.7" y="84.7" transform="rotate(-90 200.7 84.7)">O2</text>
<text x="208.3" y="84.7" transform="rotate(-90 208.3 84.7)">O3</text>
<text x="215.9" y="84.7" transform="rotate(-90 215.9 84.7)">O4</text>
<text x="223.5" y="86" transform="rotate(-90 223.5 86)">PWM1</text>
<text x="231.2" y="86" transform="rotate(-90 231.2 86)">PWM2</text>
<text x="238.8" y="86" transform="rotate(-90 238.8 86)">PWM3</text>
<text x="246.4" y="86" transform="rotate(-90 246.4 86)">PWM4</text>
<text x="254.1" y="84.7" transform="rotate(-90 254.1 84.7)">M1</text>
<text x="261.7" y="84.7" transform="rotate(-90 261.7 84.7)">M2</text>
<text x="269.3" y="84.7" transform="rotate(-90 269.3 84.7)">M3</text>
<text x="276.9" y="84.7" transform="rotate(-90 276.9 84.7)">M4</text>
<text x="38.4" y="102">GND_LV</text>
<text x="78.1" y="102">GND_HV_LS_in</text>
<text x="156.9" y="96.9">GND_HV_LS_in</text>
<text x="157.4" y="100.7">M2</text>
<text x="41.1" y="118.5">12V_HV_HS_out</text>
<text x="74" y="118.5">GND_HV_HS_out</text>
<text x="202.1" y="114.7">12V_HV_LS</text>
<text x="218.4" y="114.7">12V_HV_HS_in</text>
<text x="235.6" y="114.7">12V_HV_HS_out</text>
<text x="75.3" y="124.9">12V_HV_HS_out</text>
<text x="97.1" y="120.3" transform="rotate(-90 97.1 120.3)">O3</text>
<text x="142.6" y="123.6">GND_HV_HS_out</text>
<text x="156.7" y="122.3">12V_HV_HS_out</text>
<text x="22.6" y="128.7">PWM3</text>
<text x="209" y="133" transform="rotate(-90 209 133)">12V_HV_LS</text>
<text x="226.9" y="135.6" transform="rotate(-90 226.9 135.6)">12V_HV_HS_in</text>
<text x="244.6" y="135.6" transform="rotate(-90 244.6 135.6)">12V_HV_HS_out</text>
<text x="156.2" y="140.2">GND_HV_HS_out</text>
<text x="157.4" y="144">M3</text>
<text x="38.4" y="145.2">GND_LV</text>
<text x="77.3" y="145.2">GND_HV_HS_out</text>
<text x="209" y="155.9" transform="rotate(-90 209 155.9)">GND_LV</text>
<text x="231.9" y="155.9" transform="rotate(-90 231.9 155.9)">GND_HV_LS_out</text>
<text x="257.4" y="155.9" transform="rotate(-90 257.4 155.9)">GND_HV_HS_out</text>
<text x="45.4" y="161.8">12V_HV_LS</text>
<text x="74" y="161.8">GND_HV_LS_out</text>
<text x="219.2" y="161" transform="rotate(-90 219.2 161)">GND_HV_LS_in</text>
<text x="244.6" y="161" transform="rotate(-90 244.6 161)">GND_HV_HS_in</text>
<text x="97.1" y="163.6" transform="rotate(-90 97.1 163.6)">O4</text>
<text x="142.6" y="166.9">GND_HV_LS_out</text>
<text x="158.9" y="165.6">12V_HV_LS</text>
<text x="203.8" y="165.6">GND_LV</text>
<text x="222.5" y="165.6">GND_HV_LS_out</text>
<text x="247.8" y="165.6">GND_HV_HS_out</text>
<text x="22.6" y="172">PWM4</text>
<text x="77.5" y="168.1">12V_HV_LS</text>
<text x="210.4" y="170.7">GND_HV_LS_in</text>
<text x="235.6" y="170.7">GND_HV_HS_in</text>
<text x="156.3" y="183.4">GND_HV_LS_out</text>
<text x="38.4" y="188.5">GND_LV</text>
<text x="77.5" y="188.5">GND_HV_LS_out</text>
<text x="157.4" y="187.2">M4</text>
</g>
</svg>
